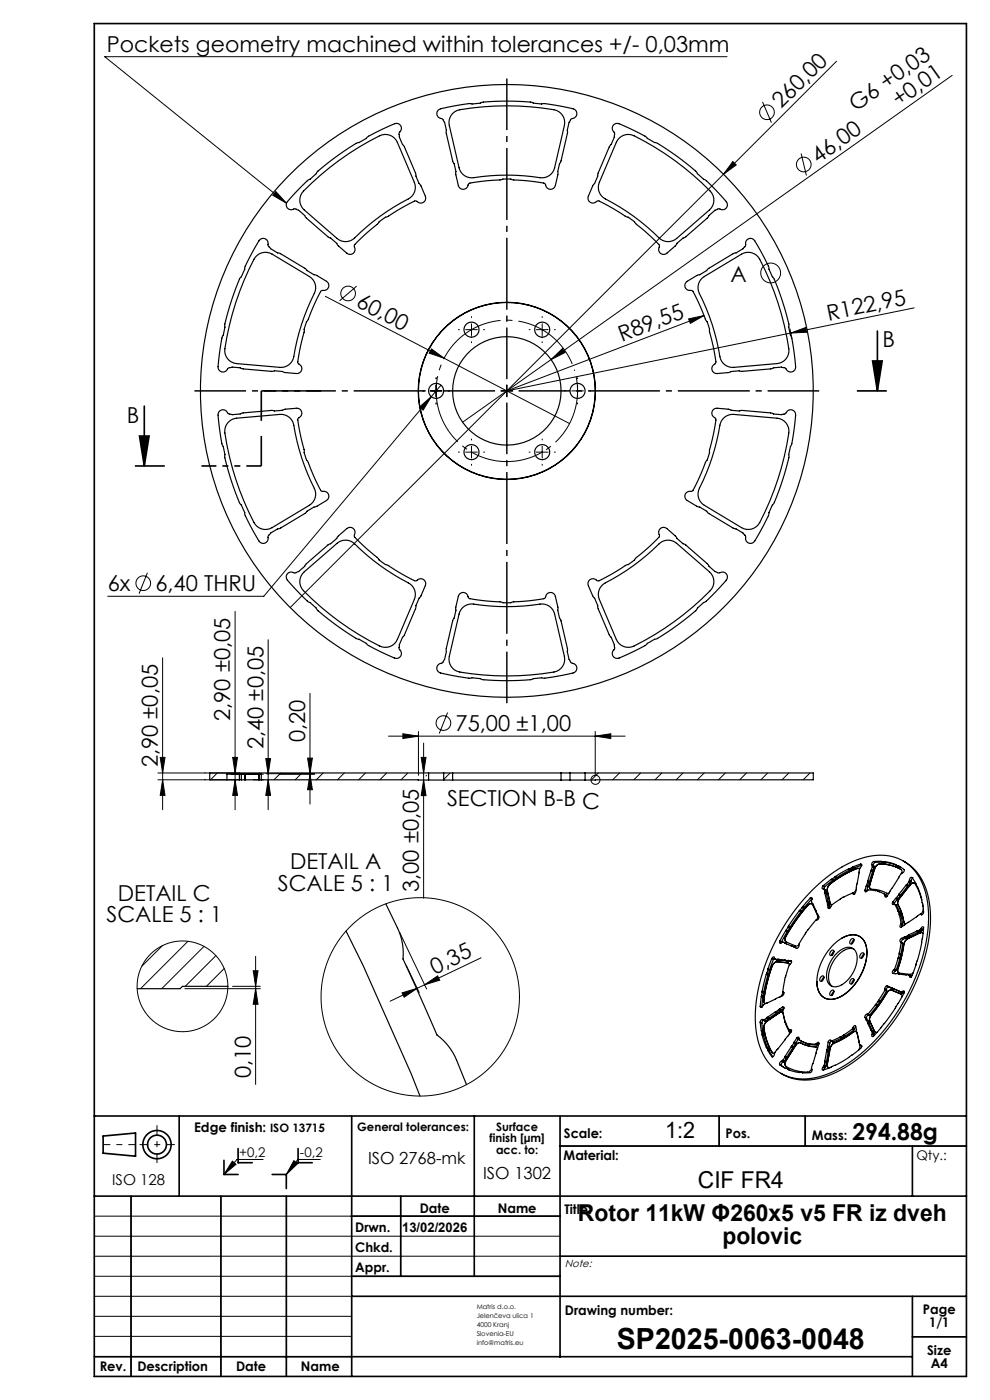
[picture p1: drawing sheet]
<svg xmlns="http://www.w3.org/2000/svg" width="210mm" height="297mm" viewBox="0 0 210 297" stroke-linecap="round" stroke-linejoin="round" font-family="sans-serif">
<g fill="none" stroke="#000" stroke-width=".25">
<path d="M64.1 39.4l3.1-2.7a43.7 43.7 0 0 1 8.8-6.4l1.1-.6a14.6 14.6 0 0 1 4.5-2.5l.7-.3a3.1 3.1 0 0 1 2.1-.7 1.28 1.28 0 0 1 .2 2.1l.1 .8 .7 1.6 .4 .5 2.3 5.5 .1 .7 .7 1.5 .4 .5 .9 2.2a1.13 1.13 0 0 1-.6 1.4 1.13 1.13 0 0 1-1.4-.4 37.8 37.8 0 0 0-6.1 3.4l-.2 .1a4.2 4.2 0 0 0-1.8 1.4l-3.1 2.7-1.7 1.7-.2 .3a1.1 1.1 0 0 1-.1 1.4 1.1 1.1 0 0 1-1.4 .1l-3.5-3.2-.6-.3-4.5-3.9-.4-.6-1.3-1.1-.8-.3a1.09 1.09 0 0 1-1.4-.1 1.09 1.09 0 0 1-.1-1.4zM92.9 23.5a3.1 3.1 0 0 1 2.1-.8l.7-.1a14.6 14.6 0 0 1 5.1-.6l1.2-.2a43.7 43.7 0 0 1 11 0l1.2 .2a14.6 14.6 0 0 1 5.1 .6l.8 .1a3.1 3.1 0 0 1 2.1 .8 1.28 1.28 0 0 1-1.1 1.8l-.4 .6-.4 1.7 .1 .7-1.4 5.8-.3 .6-.9 4.6a1.13 1.13 0 0 1-1.3 .8 1.13 1.13 0 0 1-.9-1.1 37.8 37.8 0 0 0-6.9-.9l-.3-.1a4.2 4.2 0 0 0-2.3 .2l-4 .3-2.4 .3-.3 .2a1.1 1.1 0 0 1-1 1.1 1.1 1.1 0 0 1-1.2-.8l-.9-4.6-.3-.6-1.3-5.8v-.7l-.4-1.7-.5-.7a1.15 1.15 0 0 1-.9-1.7zM96.1 24a5.2 5.2 0 0 1 3.9-1.1 57.9 57.9 0 0 1 18 .5 2.75 2.75 0 0 1 1.7 3.2l-2.1 9a2.75 2.75 0 0 1-3.1 2.1 47.8 47.8 0 0 0-14.5 0 2.75 2.75 0 0 1-2.6-2.1l-2.1-9a2.75 2.75 0 0 1 .8-2.6zM130.3 26.4a1.46 1.46 0 0 1 1.7 .2l1.4 .6a14.6 14.6 0 0 1 4.5 2.5l1.1 .6a43.7 43.7 0 0 1 8.9 6.4l.9 .9a14.6 14.6 0 0 1 3.7 3.5l.5 .5a3.1 3.1 0 0 1 1.3 1.8 1.28 1.28 0 0 1-1.9 .9l-.7 .3-1.3 1.1-.4 .6-4.5 3.9-.6 .3-1.3 1.1-.3 .5-1.8 1.6a1.13 1.13 0 0 1-1.5-.1 1.13 1.13 0 0 1-.1-1.5 37.8 37.8 0 0 0-5.1-4.8l-.2-.2a4.2 4.2 0 0 0-1.9-1.2l-3.5-2.1-2.1-1.1-.4-.1a1.1 1.1 0 0 1-1.4 .4 1.1 1.1 0 0 1-.5-1.4l1-2.2 .3-.5 .7-1.5 .1-.7 2.3-5.5 .4-.5 .7-1.6v-.9a1.18 1.18 0 0 1 0-1.8zM131.4 29.3a2.75 2.75 0 0 1 3.1-.5 58.7 58.7 0 0 1 16.5 12.2 2.75 2.75 0 0 1-.5 3.5l-7 6.1a2.75 2.75 0 0 1-3.7-.1 47.8 47.8 0 0 0-11.8-8.6 2.75 2.75 0 0 1-.9-3.2l3.6-8.5zM54.2 54.5a2.75 2.75 0 0 1 3.5-.6l7.9 4.8a2.75 2.75 0 0 1 1.1 3.6 47.8 47.8 0 0 0-4.5 13.8 2.75 2.75 0 0 1-2.8 1.8l-9.2-.8a2.75 2.75 0 0 1-2.5-3.1 58.7 58.7 0 0 1 6.5-19.5zM55.2 50.8a1.14 1.14 0 0 1 1.3 0 1.14 1.14 0 0 1 .4 1.3l.5 .7 1.5 .8 .6 .2 5.2 3.1 .4 .5 1.5 .9 .6 .1 2 1.3a1.13 1.13 0 0 1 .4 1.4 1.13 1.13 0 0 1-1.4 .6 37.8 37.8 0 0 0-2.9 6.3l-.2 .2a4.2 4.2 0 0 0-.6 2.2l-.9 4-.4 2.3 .1 .4a1.1 1.1 0 0 1 .7 1.2 1.1 1.1 0 0 1-1.1 .9l-4.7-.5-.6 .1-6-.5-.6-.3-1.8-.1-.8 .2a1.09 1.09 0 0 1-1.2 .8 1.09 1.09 0 0 1-.9-1.1l.2-2.3a14.6 14.6 0 0 1 1-5l.2-1.3a43.7 43.7 0 0 1 3.4-10.4l.5-1.1a14.6 14.6 0 0 1 2.2-4.6zM64.4 40.5a58.7 58.7 0 0 1 16.7-11.9 2.75 2.75 0 0 1 3.2 1.6l3.6 8.5a2.75 2.75 0 0 1-1.3 3.5 47.8 47.8 0 0 0-11.8 8.6 2.75 2.75 0 0 1-3.3-.2l-7-6.1a2.75 2.75 0 0 1-.1-4zM145.5 59.9l2.3-1.4 .6-.2 1.5-.9 .5-.5 5.1-3.1 .6-.2 1.5-.8 .6-.7a1.09 1.09 0 0 1 .5-1.4 1.09 1.09 0 0 1 1.4 .4l1.1 2a14.6 14.6 0 0 1 2.2 4.6l.6 1.1a43.7 43.7 0 0 1 3.3 10.4l.2 1.3a14.6 14.6 0 0 1 1 5l.1 .8a3.1 3.1 0 0 1 0 2.2 1.28 1.28 0 0 1-2.1-.5l-.7-.1-1.7 .1-.7 .3-5.9 .5-.7-.1-4.7 .5a1.13 1.13 0 0 1-1.1-.9 1.13 1.13 0 0 1 .8-1.3 37.8 37.8 0 0 0-1.3-6.8v-.3a4.2 4.2 0 0 0-.8-2.1l-1.6-3.8-1.1-2.1-.3-.3a1.11 1.11 0 0 1-1.2-.4 1.11 1.11 0 0 1 0-1.3zM149 59l8.3-5.1a2.75 2.75 0 0 1 3.9 1.1 58.7 58.7 0 0 1 6.1 19.5 2.75 2.75 0 0 1-2.5 2.6l-9.1 .8a2.75 2.75 0 0 1-3-2.3 47.8 47.8 0 0 0-4.5-13.8 2.75 2.75 0 0 1 .8-2.8zM46.4 87.4a1.28 1.28 0 0 1 2.1 .4l.7 .2 1.8-.2 .6-.2 6-.5 .6 .1 4.7-.6a1.13 1.13 0 0 1 1.1 1 1.13 1.13 0 0 1-.8 1.2 37.8 37.8 0 0 0 1.3 6.9v.2a4.2 4.2 0 0 0 .9 2.2l1.5 3.7 1.1 2.2 .3 .2a1.1 1.1 0 0 1 1.3 .6 1.1 1.1 0 0 1-.4 1.4l-2 1.2-.6 .2-1.5 .9-.4 .4-5.2 3.1-.6 .2-1.5 .9-.5 .7a1.09 1.09 0 0 1-.6 1.3 1.09 1.09 0 0 1-1.4-.3l-1.1-2a14.6 14.6 0 0 1-2.2-4.7l-.5-1.1a43.7 43.7 0 0 1-3.4-10.4l-.2-1.2a14.6 14.6 0 0 1-1-5.1l-.1-.7a3.1 3.1 0 0 1 0-2.2zM48.7 89.4l.4-.4 1.1-.3 9.2-.8a2.75 2.75 0 0 1 2.9 2.3 47.8 47.8 0 0 0 4.6 13.9 2.75 2.75 0 0 1-1.3 3.1l-7.9 4.7a2.75 2.75 0 0 1-3.8-1.1 58.7 58.7 0 0 1-6.2-19.5 2.75 2.75 0 0 1 1-1.9z"/>
<path d="M151.2 87l.2-.2 .7-.2 4.7 .6 .7-.1 5.9 .5 .7 .2 1.7 .2 .8-.3a1.09 1.09 0 0 1 1.3-.7 1.09 1.09 0 0 1 .9 1.1l-.3 2.2a14.6 14.6 0 0 1-1 5.1l-.2 1.2a43.7 43.7 0 0 1-3.3 10.4l-.6 1.1a14.6 14.6 0 0 1-2.2 4.7l-.3 .7a3.1 3.1 0 0 1-1.4 1.7 1.28 1.28 0 0 1-1.4-1.5l-.5-.6-1.5-.9-.6-.2-5.1-3.1-.5-.4-1.5-.9-.5-.2-2.1-1.2a1.13 1.13 0 0 1-.3-1.4 1.13 1.13 0 0 1 1.3-.6 37.8 37.8 0 0 0 3-6.3l.1-.2a4.2 4.2 0 0 0 .6-2.3l1-3.9 .4-2.4-.1-.4a1.2 1.2 0 0 1-.6-1.7zM153.4 88.8a2.75 2.75 0 0 1 2.3-.9l9.1 .8a2.75 2.75 0 0 1 2.5 3.2 58.7 58.7 0 0 1-6.5 19.4 2.75 2.75 0 0 1-3.5 .6l-7.9-4.7a2.75 2.75 0 0 1-1-3.6 47.8 47.8 0 0 0 4.4-13.9zM61 121.7a1.22 1.22 0 0 1 1.5-.1l.8-.3 1.3-1.2 .4-.5 4.5-4 .6-.2 1.3-1.2 .3-.5 1.9-1.6a1.13 1.13 0 0 1 1.4 .2 1.13 1.13 0 0 1 .1 1.4 37.8 37.8 0 0 0 5.2 4.8l.1 .2a4.2 4.2 0 0 0 1.9 1.2l3.5 2.2 2.1 1.1h.4a1.1 1.1 0 0 1 1.4-.3 1.1 1.1 0 0 1 .5 1.3l-2 4.3-.1 .7-2.3 5.5-.4 .5-.7 1.6v.9a1.09 1.09 0 0 1 .3 1.4 1.09 1.09 0 0 1-1.3 .5l-2.1-.9a14.6 14.6 0 0 1-4.5-2.5l-1.1-.6a43.7 43.7 0 0 1-8.8-6.4l-.9-.9a14.6 14.6 0 0 1-3.8-3.5l-.5-.6a3.1 3.1 0 0 1-1.3-1.8zM64.5 121.3l7-6a2.75 2.75 0 0 1 3.7 .1 47.8 47.8 0 0 0 11.8 8.5 2.75 2.75 0 0 1 .9 3.3l-3.6 8.5a2.75 2.75 0 0 1-3.8 1.3 58.7 58.7 0 0 1-16.5-12.1 2.75 2.75 0 0 1 .5-3.6zM97.6 125.9a1.24 1.24 0 0 1 1.8 1 37.8 37.8 0 0 0 7 .8l.2 .1a4.2 4.2 0 0 0 2.3-.1l4.1-.3 2.3-.4 .4-.2a1.1 1.1 0 0 1 .9-1.1 1.1 1.1 0 0 1 1.2 .8l.9 4.6 .3 .6 1.4 5.9-.1 .6 .4 1.7 .5 .7a1.09 1.09 0 0 1 1.1 1 1.09 1.09 0 0 1-.7 1.2l-2.3 .5a14.6 14.6 0 0 1-5.1 .6l-1.2 .2a43.7 43.7 0 0 1-11 0l-1.2-.2a14.6 14.6 0 0 1-5.1-.6l-.7-.2a3.1 3.1 0 0 1-2.1-.7 1.28 1.28 0 0 1 1-1.8l.4-.7 .4-1.7v-.6l1.3-5.9 .3-.6 .9-4.6zM98.1 128.9a2.75 2.75 0 0 1 2.4-.7 47.8 47.8 0 0 0 14.6-.1 2.75 2.75 0 0 1 2.5 2.2l2.1 8.9a2.75 2.75 0 0 1-2.2 3.4 58.7 58.7 0 0 1-20.5-.2 2.75 2.75 0 0 1-1.7-3.2l2.1-8.9zM124.9 123.2a1.3 1.3 0 0 1 1.9 0 37.8 37.8 0 0 0 6.1-3.4h.3a4.2 4.2 0 0 0 1.7-1.5l3.1-2.6 1.8-1.7 .1-.4a1.1 1.1 0 0 1 .1-1.4 1.1 1.1 0 0 1 1.5-.1l3.4 3.3 .6 .2 4.5 4 .4 .5 1.3 1.2 .8 .3a1.09 1.09 0 0 1 1.5 .1 1.09 1.09 0 0 1 .1 1.4l-1.6 1.7a14.6 14.6 0 0 1-3.7 3.5l-.9 .9a43.7 43.7 0 0 1-8.9 6.4l-1.1 .6a14.6 14.6 0 0 1-4.5 2.5l-.7 .3a3.1 3.1 0 0 1-2.1 .6 1.28 1.28 0 0 1-.2-2.1l-.1-.7-.7-1.6-.4-.5-2.3-5.5-.1-.7-.7-1.6-.3-.4-1-2.3v-.7zM127.6 124.3l.4-.4a49.8 49.8 0 0 0 12.2-8.8 2.75 2.75 0 0 1 3.3 .2l7 6a2.75 2.75 0 0 1 .1 4 58.7 58.7 0 0 1-16.6 11.9 2.75 2.75 0 0 1-3.3-1.5l-3.6-8.5a2.75 2.75 0 0 1 .5-2.9zM48.1 165.4h2.7M49.2 164.2h4.7M49.2 164.2l6.2-.1v1.3M49.2 164.2h-1.1v1.2"/>
<path d="M50.8 165.4h.4M50.8 164.2v1.2M51.2 165.4h.7M51.2 164.2v1.2M51.9 165.4h.1M51.9 164.2v1.2M52 165.4h2.9M52 164.2v1.2M53.9 164.2h1.5M53.9 164.1v.1M54.9 164.2v1.2M54.9 165.4h.5"/>
<path d="M55.4 165.4l35.5 .1M88.7 165.4l.1 .1M90.9 165.5h3.2M90.9 164h3.2M90.9 164h-46.4v1.4h3.6M90.9 164v1.5M94.1 165.5h1.9M94.1 164h1.9M94.1 164v1.5M96 165.5h23M96 164h23M96 164v1.5"/>
<path d="M119 165.5h1.9M119 164h1.9M119 164v1.5M120.9 165.5h3.2M120.9 164h3.2M120.9 164v1.5M124.1 164h48.4v1.4l-48.4 .1M124.1 164v1.5M126.3 165.4v.1M73.4 197.5l3.6 7.4 10.2 22.9 1.9 4.7M81.8 191.7l2.5 5.2a12.5 12.5 0 0 1 1.2 6.5l7.2 16.2a12.5 12.5 0 0 1 4.1 5.2l2.2 5.3M165.4 199.6v.4l.1 .1 .4-.2 .6 .1"/>
<path d="M165.4 199.6l.4 .2M165.8 199.8l-.1 .3M166.6 197.5l-1.2 2.1M166.6 197.5l.4 .2M166.7 198.6a.92 .92 0 0 0 .1 1.2l2.1 .9 .5-.2M166.7 198.6h.1M166.8 198.6a.96 .96 0 0 0-.1 1.2M166.8 197.3l-.2 .2M166.8 197.3l.3 .2M167 197.7l-1.2 2.1M167.1 197.5l-.1 .2M167.2 196.7l-.4 .6"/>
<path d="M167.2 196.7l.3 .2M167.3 196.5l-.1 .2M167.3 196.5l.3 .2M167.5 196.9l-.4 .6M167.6 196.7l-.1 .2M169.5 193.2l-2.2 3.3M169.5 193.2l.4 .2M169.7 193.1l-.2 .1M169.7 193.1l.4 .2M169.9 193.4l-2.3 3.3M170.1 193.3l-.2 .1M170.2 192.5l-.5 .6"/>
<path d="M170.2 192.5l.3 .2M170.3 192.3l-.1 .2M170.3 192.3l.3 .2M170.5 192.7l-.4 .6M170.6 192.5l-.1 .2M171.3 192.1a.62 .62 0 0 1 1.1-.2l1 2.3-.2 1M171.3 192.1a40.7 40.7 0 0 0-4.6 6.5M171.3 192.1h.1M171.3 192.1a40.7 40.7 0 0 0-4.5 6.5M171.9 190.5l-1.6 1.8M171.9 190.5l.2-.1a.35 .35 0 0 1 0 .6l.2 .7M171.9 190.5l.3 .2"/>
<path d="M172.2 190.7l-1.6 1.8M172.2 191.7l-.4 .1-.5 .3M172.2 188.9a23.6 23.6 0 0 1 13.5-7.4 9.6 9.6 0 0 1 10.5 7.5 28 28 0 0 1-1.6 17.2 40.3 40.3 0 0 1-16 20.2 14.4 14.4 0 0 1-11.3 2 10.5 10.5 0 0 1-6.7-8.6 32.6 32.6 0 0 1 3.8-19.9 43.3 43.3 0 0 1 7.8-11zM172.3 190.7h-.1M172.3 191.7l1 2.1M172.3 191.7h.1M173.2 195.1v.1M173.2 195.1l-2.1 2.5-1.7 2.9M173.3 193.8l.4 .7a.51 .51 0 0 1-.5 .6M173.3 193.8l.1 .1M174.6 187.9l.4 .2M174.6 187.9a.32 .32 0 0 0-.3 .4 .32 .32 0 0 0 .4 .3l.2 .1"/>
<path d="M174.9 188.7l.1 .5M174.9 188.7l.3 .2M175 188.1l-.3 .5 .4 .2M175 189.4l.3 1.7M175 189.4l.3 .2M175 189.2v.2M175 189.2l.3 .2M175.1 188.8h.1M175.1 188.8l.1 .1M175.2 188.9l.1 .5M175.3 189.6l.4 1.7M175.3 189.4v.2"/>
<path d="M175.3 191.1l.1 .1M175.3 191.1l.4 .2M175.4 191.2l.1 .5M175.4 191.2l.4 .2M175.5 189l.6 2.6M175.5 191.9l.2 .7M175.5 191.9l.4 .2M175.5 191.7v.2M175.5 191.7l.4 .2M175.7 191.3l.1 .1M175.7 192.6l.2 .1M175.8 191.4l.1 .5"/>
<path d="M175.9 192.1l.1 .6M175.9 191.9v.2M176.1 191.6l.2 .3h.2M176.1 191.6l.2 .3M176.1 187.5a1.64 1.64 0 0 0-.6 1.5M176.1 187.5h.1M176.3 186.6l-1.7 1.3M176.3 186.6l.4 .2M176.5 186.5l-.2 .1M176.5 186.5l.3 .2M176.7 186.8l-1.7 1.3M176.8 186.7l-.1 .1"/>
<path d="M177 186.1l-.5 .4M177 186.1l.3 .2M177.2 186l-.2 .1M177.2 186l.3 .2M177.3 186.3l-.5 .4M177.5 186.2l-.2 .1M178.6 199a3.2 3.2 0 0 1 4.9 .9 9.3 9.3 0 0 1-2 8.7 6.8 6.8 0 0 1-5.8 3.4 3.3 3.3 0 0 1-2.4-3.8M180 184.3l-2.8 1.7M180 184.3l.3 .2M180.2 184.3h-.2M180.2 184.3l.3 .2M180.3 184.5l-2.8 1.7"/>
<path d="M180.5 184.5h-.2M180.6 199.3a.34 .34 0 0 1 .5-.1 .34 .34 0 0 1 0 .5 .48 .48 0 0 1-.3 .5 .48 .48 0 0 1-.6-.2zM180.7 184.1l-.5 .2M180.7 184.1l.3 .2M180.9 183.9l-.2 .2M180.9 183.9l.3 .2M180.9 189.5l.3 .2M180.9 189.6v-.1a3.3 3.3 0 0 0-1.9 .8l-1.7 1.1a2.37 2.37 0 0 0-1.3 1.3l-.3-.1M180.9 189.6l.3 .1M181 184.3l-.5 .2M181.1 199.4l-.3 .4-.1 .4M181.2 184.1l-.2 .2"/>
<path d="M181.6 188.8l-.4 .5-.5 .2M181.8 184.2h.2l.3 .2M181.8 184.2a22.7 22.7 0 0 0-5.7 3.3M181.8 184.2v.1M181.8 184.3a22.7 22.7 0 0 0-5.7 3.2M182.2 184.3h-.4M182.3 184.4l-.8 4.8a.33 .33 0 0 1-.2 .5 .33 .33 0 0 1-.4-.1M182.6 183.3l-1.7 .6M182.6 183.3a.41 .41 0 0 1 .2 .4 .41 .41 0 0 1-.3 .4l-.2 .3M182.6 183.3l.2 .1M182.8 183.5l-1.6 .6M183.5 188.8v.3a.34 .34 0 0 0 .5-.2l2.3 .1"/>
<path d="M183.5 188.8l.3 .2M183.7 188l-.2 .8M183.7 188l.4 .2M183.8 189v.1M183.9 187.8l-.2 .2M183.9 187.8l.3 .2M184 187.1l-.1 .7M184 187.1l.4 .2M184.1 186.9l-.1 .2M184.1 186.9l.3 .2M184.1 188.2l-.3 .8M184.2 188l-.1 .2"/>
<path d="M184.4 187.3l-.2 .7M184.4 187.1v.2M184.5 187.7a.62 .62 0 0 0 .3 .9 8.2 8.2 0 0 1 3.5 .9l.3-.1M184.5 187.7h.1M184.5 187.7v.5l.2 .4M184.7 184.7l-.6 2.2M184.7 184.7l.4 .2M184.8 184.5l-.1 .2M184.8 184.5l.4 .2M185 183.5l.1 .2M185 183.5l.4 .2M185 183.8l-.2 .7"/>
<path d="M185 183.8l.4 .2M185.1 183.7l-.1 .1M185.1 183.7l.3 .2M185.1 184.9l-.7 2.2M185.2 184.7l-.1 .2M185.3 182.8a.5 .5 0 0 0-.3 .7M185.3 182.8l.4 .2M185.4 183.7v.2M185.4 184l-.2 .7M185.4 183.9v.1M185.5 184.3l-1 3.4M185.5 184.3v.1"/>
<path d="M185.5 184.4l-1 3.3M185.7 183a.52 .52 0 0 0-.4 .7M186.3 189v.1a1.69 1.69 0 0 1 1.4 .8M186.3 189l.2 .2M186.6 183.3a1.42 1.42 0 0 0-1.1 1M186.6 183.3a7.5 7.5 0 0 1 4.7 1.4v.5M186.6 183.3h.1M186.6 183.3a1.42 1.42 0 0 0-1.1 1.1M186.6 183.3a8.8 8.8 0 0 1 4.4 1.1M186.9 182.7l.6 .1M186.9 182.7l-1.6 .1M186.9 182.7l.9 .3"/>
<path d="M187.2 182.9l-1.5 .1M187.5 182.8l.3 .2M187.5 189.6l.5 .3M187.6 182.8l2.3 .6M187.6 182.8h-.1M187.6 182.8l.4 .2M187.7 189.9l.4 .2M187.9 189.8l.1 .1M188 183h-.2M188 183l2 .5M188 189.9l.1 .2M188.1 190.1l-.1 .1"/>
<path d="M189.4 191.3l-.1 .5h.5M189.4 191.3l.4 .2M189.7 191.8l.4 .2M189.8 191.5l-.2 .3M189.8 191.8l.7 1.5M189.8 191.8l.3 .2M189.9 183.4l.1 .1M189.9 183.4h.1M190 190.6l-.6 .7M190 190.6l.3 .2M190 183.5l.4 .2M190 183.5l.7 .4"/>
<path d="M190.1 192l.7 1.5M190.2 190.4l-.2 .2M190.2 190.4l.3 .2M190.3 190.8l-.5 .7M190.4 183.7l.3 .2M190.4 183.7h.2M190.5 191.9a10.3 10.3 0 0 1 1.2 3.7M190.5 191.9v.1M190.5 193.3l.1 .1M190.5 193.3l.3 .2M190.5 190.6l-.2 .2M190.5 192a10.3 10.3 0 0 1 1.2 3.6"/>
<path d="M190.6 183.7l.6 .3a.61 .61 0 0 1 .5 1l-.6 .4-3 4.8-.4 .1v-.4M190.6 183.7l.3 .2M190.6 189.9l-.4 .5M190.6 189.9l.3 .2M190.6 193.4l.2 .5M190.6 193.4l.3 .2 .2 .5M190.7 189.7l-.1 .2M190.7 189.7l.3 .2M190.7 183.9h.2M190.8 193.9v.2M190.8 193.9l.3 .2M190.8 194.1l.3 1.8"/>
<path d="M190.8 194.1l.3 .2M190.8 190.6a1.35 1.35 0 0 0-.3 1.3M190.8 190.6a1.35 1.35 0 0 0-.3 1.4M190.8 193.5l.1 .1M190.9 183.9l.2 .1M190.9 190.1l-.4 .5M191 189.9l-.1 .2M191.1 199.8v.1M191.1 196.1l.3 .2M191.1 194.1v.2M191.1 199.8l.4 .3M191.1 194.3l.4 1.8"/>
<path d="M191.1 199.9l-.3 2.3M191.1 195.9v.2M191.1 199.9l.4 .2M191.1 195.9l.4 .2M191.2 199.1a.43 .43 0 0 0-.1 .7M191.2 199.1l.4 .2M191.4 196.3l-.2 .4M191.5 196.1l-.1 .2M191.6 199.3l-.3 .3-.1 .3M191.6 182.6a11.3 11.3 0 0 1 5.6 9 34.5 34.5 0 0 1-5.1 21.1 36.2 36.2 0 0 1-14.7 14.8 12.5 12.5 0 0 1-11 .7l-.8-.5M191.7 195.6l.4 .4M191.7 195.6h.1"/>
<path d="M191.7 195.6l.2 .4M191.9 198.8l-.7 .3M191.9 198.8l.3 .2M192 198.7l-.1 .1M192 198.7l.4 .2M192.2 187.8l-1.5 1.9M192.2 187.8l.3 .2M192.2 199l-.6 .3M192.3 187.7l-.1 .1M192.3 187.7l.4 .2M192.4 198.9l-.2 .1M192.5 188l-1.5 1.9"/>
<path d="M192.5 198.5l-.5 .2M192.5 198.5l.4 .2M192.5 199.1a1.71 1.71 0 0 0-.8 1.3M192.5 199.1h.1M192.6 199.1a1.71 1.71 0 0 0-.9 1.3M192.7 187.9l-.2 .1M192.7 198.4l-.2 .1M192.7 198.4l.4 .2M192.8 187.1l-.5 .6M192.8 187.1l.3 .2M192.9 186.9l-.1 .2M192.9 186.9l.3 .2"/>
<path d="M192.9 198.7l-.5 .2M192.9 186.7v.2M192.9 186.7l.4 .2M193 187.8a.68 .68 0 0 1 1.1-.3l.9 1.7 .5 1.7M193 187.8l-2.2 2.8M193.1 198.6l-.2 .1M193.1 187.3l-.4 .6M193.2 187.1l-.1 .2M193.3 186.9l-.1 .2M193.5 186.2l1 1.9M193.5 186.2a.46 .46 0 0 0-.6 .5M193.5 186.2h.1"/>
<path d="M193.6 186.3l-.3 .6M194 187.3l-.5 .1-.5 .4M194.4 197.6l-1.7 .8M194.4 197.6l.3 .1M194.5 188.1l.8 2 .5 2.4a1.29 1.29 0 0 1-.2 1.5h-.5l-4.1 2.7-.1-.2 .2-.4M194.5 188.1h.1M194.6 197.5l-.2 .1M194.6 197.5l.3 .2M194.7 197.7l-1.6 .9M194.9 197.7h-.2M195.1 197.3l-.5 .2M195.1 197.3l.3 .2"/>
<path d="M195.1 197.9l.5-.1 .2 .3M195.1 197.9l-2.6 1.2M195.1 197.9h.1M195.2 197.2l-.1 .1M195.2 197.2l.4 .2M195.3 197l-.1 .2M195.3 197l.4 .2M195.4 197.5l-.5 .2M195.6 197.4l-.2 .1M195.6 197.9h-.4M195.6 191.5l.2 .8M195.7 197.2l-.1 .2"/>
<path d="M195.9 192.8l-.2 .7-.4 .4 .2 .2M195.9 196.9l-.2 .3M195.9 196.8l-.5 3.7a9.9 9.9 0 0 1-.9 3.5l-.6 1.9a1.98 1.98 0 0 1-.8 1.4l-.2-.3M195.9 196.8l-.2-.2-.4 .4M48.3 209.2h-9.6l-.5 .5h-9.1M161.3 216.8l.2 1.9M161.3 216.8l.3 .2M161.5 218.7l.1 .1M161.5 211.4l-.2 2.1M161.5 218.7l.3 .2M161.5 211.4l.3 .2M161.6 218.8l.1 .5"/>
<path d="M161.6 211.1l-.1 .3M161.6 218.8l.3 .2M161.6 211.1l.3 .2M161.6 217l.2 1.9M161.7 219.6l.8 2.6M161.7 210.3v.2M161.7 219.6l.3 .2M161.7 210.3l.3 .2M161.7 219.3v.3M161.7 210.5l-.1 .6M161.7 219.3l.3 .2M161.7 210.5l.3 .2"/>
<path d="M161.8 216.3l.2 .1M161.8 216.3a.42 .42 0 0 0-.4 .1 .42 .42 0 0 0-.1 .4M161.8 218.9l.1 .1M161.8 211.6l-.2 2.1-.3-.2M161.9 216.4l.4 .2M161.9 219l.1 .5M161.9 211.3l-.1 .3M162 216.4l.3 .2M162 216.5l-.3 .1-.1 .4M162 219.8l.9 2.6M162 210.5v.2M162 218a13.6 13.6 0 0 0 1.8 5.2"/>
<path d="M162 212.2l.1 .5 .3 .2M162 218v.1M162 212.2h.1M162 219.5v.3M162 210.7l-.1 .6M162 218.1a13.6 13.6 0 0 0 1.8 5.2M162 212.2l.2 .7M162.1 216.3l-.1 .1M162.1 216.3l.3 .2M162.4 216.5l-.1 .1M162.5 206.7l-.8 3.6M162.5 206.7l.4 .2"/>
<path d="M162.6 216l-.5 .3M162.6 216l.3 .2M162.7 206.4l-.2 .3M162.7 206.4l.3 .2M162.7 216.6a1.68 1.68 0 0 0-.7 1.4M162.7 216.6h.1M162.7 216.6a1.68 1.68 0 0 0-.7 1.5M162.8 215.8l-.2 .2M162.8 215.8l.3 .2M162.9 205.8l-.2 .6M162.9 205.8l.3 .2M162.9 206.9l-.9 3.6"/>
<path d="M162.9 205.6v.2M162.9 205.6l.3 .2M162.9 216.2l-.5 .3M163 206.6l-.1 .3M163.1 216l-.2 .2M163.2 206l-.2 .6M163.2 205.8v.2M163.7 203.3l-.8 2.3M163.7 203.3l.4 .2M163.8 205a33.4 33.4 0 0 0-1.8 7.2M163.8 205h.1M164.1 203.5l-.9 2.3"/>
<path d="M164.3 203.3l.1 .2h.4M164.3 203.3l-.2-.3-.4 .3M164.3 203.3l-.2 .2M164.3 203.4l.9 .3M164.5 214.7l-1.7 1.1M164.5 214.7l.3 .2M164.6 214.6l-.1 .1M164.6 214.6l.4 .2M164.8 214.9l-1.7 1.1M164.8 203.5l.4 .2M164.8 204a1.32 1.32 0 0 0-1 1M164.8 204l2.3 .3"/>
<path d="M164.8 204h.1M164.9 204a1.32 1.32 0 0 0-1.1 1M165 214.8l-.2 .1M165 203.5h-.2M165 203.5l1.5 .2M165 203.5l.4 .2M165.1 214.3l-.5 .3M165.1 214.3l.4 .2M165.3 214.1l-.2 .2M165.3 214.1l.3 .2M165.3 214.8a.48 .48 0 0 1 .5-.1 .48 .48 0 0 1 .3 .4 12.6 12.6 0 0 0 1.4 3.9l-.1 .4M165.3 214.8l-2.6 1.8"/>
<path d="M165.3 214.8v.1M165.3 214.9l-2.6 1.7M165.4 203.7h-.2M165.4 203.7l1.4 .2M165.5 214.5l-.5 .3M165.6 214.3l-.1 .2M165.9 214.8l-.6 .1M166 213.6h.1a.42 .42 0 0 1 0 .7l.5 2.6M166 213.6l-.7 .5M166 213.6l.3 .2M166.1 210.5l.2 .1-.2-.1M166.1 210.5l-.6 1"/>
<path d="M166.1 210.5a.43 .43 0 0 1-.1 .7l-3.9 1.8-.3 .3a.3 .3 0 0 1-.2 .4 .3 .3 0 0 1-.3-.2M166.3 213.9l-.7 .4M166.5 200l1.9 .8M166.5 200l.3 .2M166.5 203.7l.5 .1M166.5 203.7l.9 .3M166.6 216.9l.8 1.6h.2M166.6 216.9h.1M167 203.8l.4 .2M167.1 204.3l.3 .4M167.1 204.3h.1M167.2 203.7l-.2 .1"/>
<path d="M167.2 203.7l.6 .1M167.2 203.7l.3 .2M167.4 218.5l.5 .2M167.5 203.9l-.1 .1M167.5 203.9l.4 .1M167.6 218.5h.3l-.1 .5-3.5 4.4M167.6 218.5l.3 .2M167.8 203.8a.72 .72 0 0 1-.4 .9l-1 3.2-.3 2.6M167.8 203.8l.1 .1M167.9 218.7h.1M168.4 200.8l.3 .2M168.7 201v.1"/>
<path d="M169.4 200.5a.52 .52 0 0 1-.4 .7l-.6-.4M174.2 207.2a.34 .34 0 0 1 .5-.1 .34 .34 0 0 1 0 .5 .48 .48 0 0 1-.2 .5 .48 .48 0 0 1-.6-.2zM174.8 207.3l-.4 .4-.1 .4M176.3 210.2a.34 .34 0 0 1 .5-.1 .34 .34 0 0 1 .1 .5 .48 .48 0 0 1-.3 .5 .48 .48 0 0 1-.6-.1zM176.3 201.7a.34 .34 0 0 1 .5-.1 .34 .34 0 0 1 .1 .5 .48 .48 0 0 1-.3 .5 .48 .48 0 0 1-.6-.1zM176.9 200.4a5.1 5.1 0 0 1 5.3-1.8 4.2 4.2 0 0 1 1.6 4.5 11.1 11.1 0 0 1-6.5 8.7 3 3 0 0 1-4-3.1 11.6 11.6 0 0 1 3.6-8.3zM176.9 210.3l-.4 .4-.1 .5M176.9 201.8l-.4 .4-.1 .5M177.6 202.2a2.9 2.9 0 0 1 3.4-1 3.6 3.6 0 0 1 .4 4.2 5.9 5.9 0 0 1-4.1 3.9 2.07 2.07 0 0 1-2-2.7 7.4 7.4 0 0 1 2.3-4.4zM178.4 220h-.2M178.4 220l.3 .2M178.8 219.7l-.4 .3"/>
<path d="M178.8 219.7l.4 .2M179 219.5l-.2 .2M179 219.5l.3 .2M179.2 219.9l-.5 .3M179.3 219.7l-.1 .2M180.6 207.7a.34 .34 0 0 1 .5-.1 .34 .34 0 0 1 0 .5 .48 .48 0 0 1-.3 .6 .48 .48 0 0 1-.6-.2zM180.8 218.3l-1.8 1.2M180.8 218.3l.3 .2M180.9 218.1a.36 .36 0 0 1 .2-.4 .36 .36 0 0 1 .4 0l.9 4.1-.3 1M180.9 218.1l-.1 .2M180.9 218.1l.4 .2M180.9 219l.4-.2 .4 .2"/>
<path d="M180.9 219l-2 1.3-2 1M180.9 219h.1M180.9 219l-1.9 1.3-2 1M181.1 201.3a3.6 3.6 0 0 0-3.7 1.8 5.9 5.9 0 0 0-1.4 5.5l.5 .6M181.1 218.5l-1.8 1.2M181.1 207.9l-.3 .4-.1 .4M181.3 218.3l-.2 .2M181.5 217.8l-.2 .5M181.6 218.9l-.7 .1M181.8 219.1l.4 2M182.7 202.3a.34 .34 0 0 1 .5-.1 .34 .34 0 0 1 0 .5 .48 .48 0 0 1-.3 .5 .48 .48 0 0 1-.5-.2zM183.3 202.4l-.4 .4-.1 .4"/>
<path d="M183.5 215.8l.2 .6M183.5 215.8l.3 .2M183.7 216.4l.2 .1M183.7 216.4l.4 .2M183.8 216l.3 .6M183.9 216.5l.1 .4M183.9 216.5l.3 .2 .2 .4M184 215.2a.51 .51 0 0 0-.5 .6M184 215.2l.5 .1M184 216.9l.1 .2M184 216.9l.4 .2M184.1 217.1l.6 1.4"/>
<path d="M184.1 217.1l.3 .2M184.1 216.6h.1M184.1 215.1l-.1 .1M184.1 215.1l.4 .2M184.3 215.4a.52 .52 0 0 0-.5 .6M184.4 217.1v.2M184.4 217.3l.7 1.5M184.5 216.6l1 2.2M184.5 216.6h.1M184.7 218.5l.3 .5M184.7 218.5l.5 .3 .2 .4M184.8 215.2a1.44 1.44 0 0 0-.3 1.4"/>
<path d="M184.8 215.2l.1 .1M184.9 215.3a1.44 1.44 0 0 0-.4 1.3M185 219.4l.4 .2M185 219l.1 .2M185 219l.4 .2M185.1 219.2l-.1 .2M185.1 219.2l.3 .2M185.4 219.6l-.1 .2M185.4 219.2v.2M185.4 219.4v.2M185.5 218.8l.2 .2h.3M185.5 218.8h.1"/>
<path d="M185.5 218.8l.2 .2M185.7 213.2l-1.6 1.9M185.7 213.2l.3 .2M185.9 213l-.2 .2M185.9 213l.3 .2M186 213.4l-1.5 1.9M186.2 213.2l-.2 .2M186.3 212.4l-.4 .6M186.3 212.4l.3 .2M186.4 212.2l-.1 .2M186.4 212.2l.3 .2M186.6 212.6l-.4 .6"/>
<path d="M186.7 212.4l-.1 .2M187.7 210l-1.3 2.2M187.7 210l.3 .2M187.7 209.8v.2M187.7 209.8l.4 .2M188 210.2l-1.3 2.2M188.1 210.7l-1.6 2.4-1.7 2.1M188.1 210.7h.1M188.1 210l-.1 .2M188.1 210.7l-1.5 2.4-1.7 2.2M188.2 209.2a.52 .52 0 0 0-.5 .6M188.2 209.2l.3 .2a.52 .52 0 0 0-.4 .6"/>
<path d="M188.2 209.2l.6 .3M188.7 209.4l.1 .1M188.8 209.5l.7 .3M188.8 209.5l.4 .1M189.1 210a1.02 1.02 0 0 0-1 .7M189.1 210v.1a1.02 1.02 0 0 0-1 .6M189.1 210l2 .9M189.2 209.6l.3 .2M189.3 209.6h-.1M189.3 209.6l.4 .2h-.2M189.3 209.6l1.4 .7M189.6 205.8a.45 .45 0 0 0-.2 .7l1.2 .1"/>
<path d="M189.6 205.8l.4 .2M189.8 205.6l-.2 .2M189.8 205.6l.3 .2M190 206l-.4 .5M190.1 205.8l-.1 .2M190.5 205.4a.67 .67 0 0 0 .3 1l2.2 .3 .7-.3M190.5 205.4v.1M190.5 203.3l-.7 2.3M190.5 203.3l.3 .2M190.5 205.5l-.1 .5 .2 .4M190.6 206.6l2.2 .2M190.6 206.6l.1 .1"/>
<path d="M190.6 203l-.1 .3M190.6 203l.3 .2M190.6 210.2l.1 .1M190.7 210.3l.7 .4M190.7 210.3l.4 .2M190.8 202.4l-.2 .6M190.8 202.4l.3 .2M190.8 202.2v.2M190.8 202.2l.3 .2M190.8 203.5l-.7 2.3M190.9 203.2l-.1 .3M191.1 210.5l.3 .2"/>
<path d="M191.1 202.6l-.2 .6M191.1 202.4v.2M191.1 210.9l.3 .5M191.1 210.9h.1M191.2 210.5h-.1M191.2 210.5l.4 .2M191.4 210.4l.4-.2a4.2 4.2 0 0 1-1.1 2.3l-.6 1a13 13 0 0 1-2.5 3.6l-2.5 2.8-.2-.1 .1-.4M191.4 210.4l-.2 .1M191.4 210.4l.3 .2M191.5 200.1l-.4 2.3M191.6 210.7h-.2M191.7 200.4l-.5 2.5-.7 2.5"/>
<path d="M191.7 200.4h.1M191.7 210.6l-.1 .1M191.7 200.4l-.4 2.5-.8 2.6M191.8 210.5l-.1 .1M192.8 206.8l.1 .2M192.8 206.8l.5 .4M192.9 207l.4 .2M193.1 207v.1M193.3 207.2v.1M162.5 222.2l.4 .5M162.5 222.2l.5 .3 .2 .4M162.9 222.7v.2"/>
<path d="M162.9 222.7l.3 .2M162.9 222.9l.8 1.2M162.9 222.9l.3 .2M163.2 222.9v.2M163.2 223.1l.7 1.1M163.7 224.1l.1 .1M163.8 223.2l.2 .2h.3M163.8 223.2v.1M163.8 223.3l.1 .1M164.3 223.4v.2a.48 .48 0 0 1-.6 .5M165.4 225.9l.2 .1a1.66 1.66 0 0 0 1.2 .7l.4 .1M165.4 225.9l.4 .2"/>
<path d="M165.8 226.1l.7 .5M165.8 225.1a.52 .52 0 0 0-.4 .8M165.8 225.1l.3 .2M166 225l-.2 .1M166 225l.3 .2M166.1 224.9l-.1 .1M166.1 224.9l.3 .2M166.1 225.3a.52 .52 0 0 0-.3 .8M166.3 225.2l-.2 .1M166.4 225.1l-.1 .1M166.5 224.3l-.4 .6M166.5 224.3l.3 .2"/>
<path d="M166.6 224.1l-.1 .2M166.6 224.1l.3 .2M166.7 226.2a7.9 7.9 0 0 0 4.9 1.2l.6-.6M166.7 226.2l.1 .1M166.8 226.3h.1M166.8 224.9a1.02 1.02 0 0 0-.1 1.3M166.8 224.9h.1M166.8 224.9a1.02 1.02 0 0 0 0 1.4M166.8 224.5l-.4 .6M166.9 224.3l-.1 .2M167.2 226.8a4.6 4.6 0 0 0 2.4 .7h.6M167.2 226.8l.3 .2"/>
<path d="M167.8 222l-1.2 2.1M167.8 222l.4 .2M168 221.9l-.2 .1M168 221.9l.4 .2M168.2 222.2l-1.3 2.1M168.4 222.1l-.2 .1M168.4 221.3l-.4 .6M168.4 221.3l.3 .2M168.5 221l-.1 .3M168.5 221l.3 .2M168.7 221.5l-.3 .6M168.7 221.8l-1.9 3.1"/>
<path d="M168.7 221.8h.1M168.8 221.8l-2 3.1M168.8 221.2l-.1 .3M169 220.2l.4-.2 .1 .6 1.3 .6M169 220.2l-.5 .8M169 220.2l.3 .2M169.3 220.4l-.5 .8M169.5 220.3l-.2 .1M169.6 220.7l1.4 .6M169.8 221.2a6.6 6.6 0 0 0 3.2 .9M169.8 221.2a.93 .93 0 0 0-1.1 .6M169.8 221.2h.1"/>
<path d="M169.8 221.2a.93 .93 0 0 0-1 .6M170.2 227.5l.1 .1M170.8 221.2l.1 .1M170.8 221.2h.1M170.9 221.3l.4 .1M170.9 221.3l.7 .3M171.3 221.4l.3 .2M171.5 221.4l1.5 .1M171.5 221.4h-.2M171.5 221.4l.3 .2M171.8 221.6h-.2M171.8 221.6l1.6 .1"/>
<path d="M172.2 226.8a.57 .57 0 0 1-.1 .6 .57 .57 0 0 1-.6 .2h-1.2M173 222.1l.4 .3M173 222.1h.1M173 222.1h.2M173 221.5l.4 .2M173.2 221.4l.3-.3 .2 .1-1.6 5.3 .1 .3M173.2 221.4l-.2 .1M173.2 221.4l.4 .2M173.6 221.6l-.2 .1M173.7 221.4l-.1 .2M174.7 226.3l.3 .2M174.8 226.1l-.1 .2"/>
<path d="M174.8 226.1l.3 .2M174.9 225.9l-.1 .2M174.9 225.9l.3 .2M175 225.1v.2M175 225.1l.3 .2M175 225.3l-.1 .6M175 225.3l.3 .2M175 226.5l-.3 .5M175.1 226.3l-.1 .2M175.2 226.1l-.1 .2M175.3 225.3v.2M175.3 225.5l-.1 .6"/>
<path d="M175.3 223l-.3 2.1M175.3 223l.4 .2M175.4 222.7l-.1 .3M175.4 222.7l.4 .2M175.5 225.8v-.1a.51 .51 0 0 0 0 .6 .51 .51 0 0 0 .6 .2M175.5 225.8l.2 .7M175.5 221.9v.2M175.5 221.9l.4 .2M175.5 222.1l-.1 .6M175.5 222.1l.4 .2M175.7 223.2l-.4 2.1M175.7 221.1l-.2 .8"/>
<path d="M175.7 221.1l.3 .2M175.8 222.9l-.1 .3M175.9 222.1v.2M175.9 222.3l-.1 .6M176 221.3l-.1 .8M176.1 222.5l-.6 3.3M176.4 220.8h-.1a.33 .33 0 0 0-.5-.1 .33 .33 0 0 0-.1 .4M176.4 220.8l.3 .2M176.7 221l-.4-.2-.3 .5M176.9 221.3a1.67 1.67 0 0 0-.8 1.2M176.9 221.3h.1M177 221.3a1.67 1.67 0 0 0-.9 1.2"/>
<path d="M178.2 220l-1.8 .8M178.2 220l.3 .2M178.5 220.2l-1.8 .8M178.7 220.2h-.2M182.3 221.6l.2 .2a.33 .33 0 0 1 .3 .3 .33 .33 0 0 1-.2 .3l-2.4 1.7a7.2 7.2 0 0 1-2.7 1.7l-2.9 1.2a.36 .36 0 0 1-.2-.4 .36 .36 0 0 1 .3-.3M182.4 221.8l.4 .2M182.8 222h.1"/>
<circle cx="100" cy="69.9" r="1.6"/>
<circle cx="115" cy="69.9" r="1.6"/>
<circle cx="92.5" cy="82.9" r="1.6"/>
<circle cx="100" cy="95.9" r="1.6"/>
<circle cx="107.5" cy="82.9" r="18.7"/>
<circle cx="107.5" cy="82.9" r="65"/>
<circle cx="107.5" cy="82.9" r="18.8"/>
<circle cx="107.5" cy="82.9" r="11.5"/>
<circle cx="115" cy="95.9" r="1.6"/>
<circle cx="122.5" cy="82.9" r="1.6"/>
</g>
<g fill="none" stroke="#000" stroke-width=".21">
<path d="M154.2 12h-132l38.6 31.1M177.4 13l-23.9 24M202 16l-85.1 60.3M153.5 37l-91.9 91.9M155.4 34.3l.8 .7-2.7 2zM161.8 21.6l1.8 4.4M169.9 32.6l1.2 4.6M58.5 40.6l2.3 2.5-2.9-1.7zM69 62.9l51.8 27M75.7 60.7l-3.7 3.1M91.5 74l2.7 2-3.2-1.1zM98.8 69.9h2.5"/>
<path d="M100 68.7v2.5M113.8 69.9h2.5M115 68.7v2.5M116.9 76.3l2.4-2.3 .6 .8zM116.9 76.3l-18.8 13.3M146.1 67.7l3.2-.8-2.9 1.7zM149.3 66.9l-41.8 16 60.2-12.3M167.6 69.7l.3 1.9M167.7 70.6l3.2-1.1 .2 1zM193.9 65.3l-26.2 5.3M89 86.4l2.5-2.2-1.7 2.8zM91.3 82.9h2.5"/>
<path d="M92.5 81.7v2.5M93.5 81.7l-37.5 44.8h-33.2M98.8 95.9h2.5M100 94.7v2.5M106.3 82.9h2.5M107.5 81.7v2.5M113.8 95.9h2.5M115 94.7v2.5M121.3 82.9h2.5M122.5 81.7v2.5M31.3 121.5l-1.8 4.4M34.5 139.5v32.3"/>
<path d="M49.9 129.7v42.1M56.9 135.7v36.1M65.8 147.1v23.5M82.4 156.2h50.2M85.5 155.7l3.3 .5-3.3 .5zM88.8 155.2v9.3M89.9 157.6v32.9M94.9 151.2l-1.7 4.4M126.3 156.2l3.3-.5v1zM126.3 155.2v9.3M33.5 165.4h17.4M33.5 164h17.4"/>
<path d="M34 160.7h1l-.5 3.3zM34.5 165.4l.5 3.3h-1zM46.1 164l-1.4 1.4M49.4 160.7h1l-.5 3.3zM49.9 165.4l.5 3.3h-1zM53.1 164.2h2.8M53.7 165.4h2.2M55.1 164l-.2 .1M56.4 160.9h1l-.5 3.3zM56.4 164.1h10.4M56.9 165.4l.5 3.3h-1zM59.2 164.2h7.6"/>
<path d="M59.6 164l-1.5 1.4M64.1 164l-1.5 1.4M65.2 160.8h1.1l-.5 3.3zM65.8 164.2l.5 3.3h-1.1zM68.6 164l-1.5 1.4M73 164l-1.4 1.4M77.5 164l-1.4 1.4M82 164l-1.4 1.4M86.5 164l-1.4 1.4M89.3 160.7h1.1l-.5 3.3zM89.9 165.5l.5 3.3h-1.1zM90.5 164.5l-.1 .1"/>
<path d="M95.5 164l-1.4 1.4M126.9 164l-1.5 1.5M131.4 164l-1.4 1.4M135.9 164l-1.4 1.4M140.4 164l-1.5 1.4M144.9 164l-1.5 1.4M149.4 164l-1.5 1.4M153.9 164l-1.5 1.4M158.4 164l-1.5 1.4M162.8 164l-1.4 1.4M167.3 164l-1.4 1.4M171.8 164l-1.4 1.4"/>
<path d="M39.9 199.7l-10.1 10M84.8 197.8l5.7 12M34.5 200.6l-4.4 4.4M39.2 209.7h16M43.3 200.8l-9 8.9M45.8 202.7l-6.5 6.5M47.6 205.5l-3.8 3.7M48.3 209.2h.1M49.3 209.2h5.9M53.7 205.9h1l-.5 3.3zM54.2 209.7l.5 3.3h-1zM54.2 202.9v27.2"/>
<path d="M85.3 210.6l3.2-.9-2.8 1.8zM86.2 204.8l2.7 5.8M90.1 208.9l2.7-1.9 .5 .9zM102 203.2l-19.2 9.2M152.5 236.8v6.3M170.8 236.8v6.3M20 258h98.8M27.8 253.8v38.2M46.9 253.8v38.2M49.3 246.3l.8 .7-2.6 2.2zM55.8 246h-5.5l-2.8 3.2M60.7 253.8v38.2"/>
<path d="M62.3 246.2l.8 .6-2.4 2.4zM67.9 246h-4.7l-2.5 3.2M85 253.8v17M118.8 243.1h86.2M20 270.8h98.8M20 262.3h98.8M20 279.3h54.6M20 275h54.6M118.8 266.5h-98.8M20 287.8h54.6M20 283.5h54.6M193.5 283.6h11.5"/>
<circle cx="162.7" cy="23.8" r="1.56"/>
<circle cx="170.5" cy="34.9" r="1.56"/>
<circle cx="163.5" cy="57.9" r="2.1"/>
<circle cx="73.8" cy="62.3" r="1.56"/>
<circle cx="30.4" cy="123.7" r="1.56"/>
<circle cx="94.1" cy="153.4" r="1.56"/>
<circle cx="126.3" cy="165.4" r=".96"/>
<circle cx="38.7" cy="209.2" r="9.6"/>
<circle cx="89.1" cy="211.5" r="21"/>
</g>
<g fill="none" stroke="#000" stroke-width=".35">
<path d="M20 5h185v287h-185zM185.1 76.6h2l-1 6.3zM186.1 70.2v12.7M29.6 92.5h2l-1 6.4zM30.6 86.2v12.7M20 236.8h185M38 236.8v17M74.6 236.8v55.2M100.6 236.8v34M118.8 236.8v51M152.5 236.8v6.3M170.8 236.8v6.3"/>
<path d="M20 253.8h185M21.9 241l6.8-.6v4.9l-6.8-.7zM27.8 253.8v38.2M46.9 253.8v38.2M47.5 246.2v3h3M50.5 243.7v3h3M57.7 249.2h3v3M60.7 253.8v38.2M63.2 243.7v3h3M74.5 258h44.3M85 253.8v17M118.8 243.1h86.2"/>
<path d="M193.5 243.1v10.7M74.6 270.8h44.2M74.6 275h130.4M118.8 266.5h86.2M193.5 275v17M20 287.8h173.5M193.5 283.6h11.5"/>
<circle cx="33.3" cy="242.8" r="2"/>
<circle cx="33.3" cy="242.8" r="3"/>
</g>
<path d="M121.9 78.5a15 15 0 0 0-25.1-6.1 15 15 0 0 0 6.6 25 15 15 0 0 0 18.7-17.8l-.2-1.1" fill="none" stroke="#000" stroke-width=".21" stroke-dasharray="15.2 1.3 1.3 1.3" stroke-dashoffset="-1.4" stroke-linecap="butt"/>
<path d="M105 82.9h-63.7M107.5 80.4v-63.7M107.5 85.4v63.8M110 82.9h63.8" fill="none" stroke="#000" stroke-width=".21" stroke-dasharray="15.2 1.3 1.3 1.3" stroke-dashoffset="4.3" stroke-linecap="butt"/>
<g fill="none" stroke="#000" stroke-width=".21" stroke-dasharray="15.2 1.3 1.3 1.3" stroke-linecap="butt">
<path d="M97.5 69.9h-.3M100 67.4v-.3M100 72.4v.4M102.5 69.9h.4M112.5 69.9h-.3M115 67.4v-.3M115 72.4v.4M117.5 69.9h.4M90 82.9h-.3M92.5 80.4v-.3M92.5 85.4v.4M95 82.9h.4"/>
<path d="M97.5 95.9h-.3M100 93.4v-.3M100 98.4v.4M102.5 95.9h.4M112.5 95.9h-.3M115 93.4v-.3M115 98.4v.4M117.5 95.9h.4M120 82.9h-.3M122.5 80.4v-.3M122.5 85.4v.4M125 82.9h.4"/>
</g>
<path d="M55.4 82.9h12.7M55.4 98.9h-12.7" fill="none" stroke="#000" stroke-width=".35" stroke-dasharray="6.3 1.3 1.3 1.3 1.3 1.3" stroke-dashoffset="3.2" stroke-linecap="butt"/>
<path d="M35 98.9h-6.4M55.4 82.9v6.4M55.4 92.5v6.4M181.8 82.9h6.3" fill="none" stroke="#000" stroke-width=".35" stroke-dasharray="6.3 1.3 1.3 1.3 1.3 1.3" stroke-linecap="butt"/>
<path d="M33.3 238.7v8" fill="none" stroke="#000" stroke-width=".21" stroke-dasharray="15.2 1.3 1.3 1.3" stroke-dashoffset="13.1" stroke-linecap="butt"/>
<path d="M37.1 242.8h-7.5" fill="none" stroke="#000" stroke-width=".21" stroke-dasharray="15.2 1.3 1.3 1.3" stroke-dashoffset="13.4" stroke-linecap="butt"/>
<path d="M28.7 242.8h-6.8" fill="none" stroke="#000" stroke-width=".21" stroke-dasharray="15.2 1.3 1.3 1.3" stroke-dashoffset="13.7" stroke-linecap="butt"/>
<g fill="#000">
<path d="M155.4 34.3l.8 .7-2.7 2zM91.5 74l2.7 2-3.2-1.1zM116.9 76.3l2.4-2.3 .6 .8zM146.1 67.7l3.2-.8-2.9 1.7zM167.7 70.6l3.2-1.1 .2 1z"/>
<path d="M89 86.4l.8 .6 1.7-2.8zM58.5 40.6l2.3 2.5-2.9-1.7zM85.5 155.7l3.3 .5-3.3 .5zM126.3 156.2l3.3-.5v1z"/>
<path d="M185.1 76.6h2l-1 6.3zM29.6 92.5h2l-1 6.4z"/>
<path d="M34.5 165.4l.5 3.3h-1zM34 160.7h1l-.5 3.3zM49.9 165.4l.5 3.3h-1zM49.4 160.7h1l-.5 3.3zM56.9 165.4l.5 3.3h-1zM56.4 160.9h1l-.5 3.3zM54.2 209.7l.5 3.3h-1zM53.7 205.9h1l-.5 3.3z"/>
<path d="M65.8 164.2l.5 3.3h-1.1zM65.2 160.8h1.1l-.5 3.3z"/>
<path d="M89.9 165.5l.5 3.3h-1.1zM89.3 160.7h1.1l-.5 3.3z"/>
<path d="M85.3 210.6l3.2-.9-2.8 1.8zM90.1 208.9l2.7-1.9 .5 .9z"/>
<path d="M49.3 246.3l.8 .7-2.6 2.2zM62.3 246.2l.8 .6-2.4 2.4z"/>
</g>
<text font-size="6.2" x="130.9" y="286.1">SP2025-0063-0048</text>
<g font-size="4.9">
<text x="180.8" y="241.9">294.88g</text>
<text x="148" y="252">CIF FR4</text>
<text x="122.6" y="259">Rotor 11kW Φ260x5 v5 FR iz dveh</text>
<text x="153.2" y="263.9">polovic</text>
</g>
<text font-size="4.8" x="141.1" y="241.4">1:2</text>
<g font-size="4.7">
<text x="22.7" y="11">Pockets geometry machined within tolerances +/- 0,03mm</text>
<text x="165.7" y="23.2" transform="rotate(-45 165.7 23.2)">260,00</text>
<text x="181.5" y="23.7" transform="rotate(-35 181.5 23.7)">G6 +0,03</text>
<text x="190.6" y="22.8" transform="rotate(-35 190.6 22.8)">+0,01</text>
<text x="173.6" y="34.8" transform="rotate(-35 173.6 34.8)">46,00</text>
<text x="155" y="59.8">A</text>
<text x="75.3" y="65" transform="rotate(28 75.3 65)">60,00</text>
<text x="175.7" y="68" transform="rotate(-12 175.7 68)">R122,95</text>
<text x="131.9" y="72.5" transform="rotate(-21 131.9 72.5)">R89,55</text>
<text x="187.2" y="73.7">B</text>
<text x="26.9" y="89.6">B</text>
<text x="22.8" y="125.4">6x</text>
<text x="33" y="125.4">6,40 THRU</text>
<text x="48.9" y="153" transform="rotate(-90 48.9 153)">2,90 ±0,05</text>
<text x="96.6" y="155.1">75,00 ±1,00</text>
<text x="55.9" y="159" transform="rotate(-90 55.9 159)">2,40 ±0,05</text>
<text x="64.7" y="157.4" transform="rotate(-90 64.7 157.4)">0,20</text>
<text x="33.5" y="162.8" transform="rotate(-90 33.5 162.8)">2,90 ±0,05</text>
<text x="94.8" y="170.9">SECTION B-B C</text>
<text x="61.5" y="184.4">DETAIL A</text>
<text x="25" y="191.1">DETAIL C</text>
<text x="58.9" y="188.9">SCALE 5 : 1</text>
<text x="88.8" y="189.3" transform="rotate(-90 88.8 189.3)">3,00 ±0,05</text>
<text x="22.6" y="195.6">SCALE 5 : 1</text>
<text x="92.3" y="206.7" transform="rotate(-26 92.3 206.7)">0,35</text>
<text x="53.2" y="228.8" transform="rotate(-90 53.2 228.8)">0,10</text>
</g>
<g font-size="3.5">
<text x="78.1" y="247">ISO 2768-mk</text>
<text x="102.5" y="250">ISO 1302</text>
</g>
<text font-size="3.2" x="23.8" y="251.4">ISO 128</text>
<g font-size="2.8">
<text x="41.2" y="240.2">Edge finish:</text>
<text x="50.7" y="245.4">+0,2</text>
<text x="63.6" y="245.4">-0,2</text>
<text x="119.6" y="241.5">Scale:</text>
<text x="153.9" y="241.5">Pos.</text>
<text x="172.2" y="241.8">Mass:</text>
<text x="119.6" y="246.1">Material:</text>
<text x="194.4" y="246">Qty.:</text>
<text x="89" y="257.3">Date</text>
<text x="105.6" y="257.3">Name</text>
<text x="119.7" y="257.6">Title:</text>
<text x="75.3" y="261.5">Drwn.</text>
<text x="85.3" y="261.4">13/02/2026</text>
<text x="75.3" y="269.9">Appr.</text>
<text x="75.3" y="265.7">Chkd.</text>
<text x="119.8" y="279">Drawing number:</text>
<text x="195.8" y="278.8">Page</text>
<text x="197.1" y="281.6">1/1</text>
<text x="196.7" y="287.4">Size</text>
<text x="21.2" y="290.9">Rev.</text>
<text x="29.2" y="290.9">Description</text>
<text x="50.1" y="290.9">Date</text>
<text x="63.8" y="290.9">Name</text>
<text x="197.4" y="290.2">A4</text>
</g>
<g font-size="2.5">
<text x="75.8" y="239.9">General tolerances:</text>
<text x="105.3" y="239.9">Surface</text>
<text x="57.3" y="240.2">ISO 13715</text>
<text x="103.9" y="242.3">finish [μm]</text>
<text x="105.2" y="244.8">acc. to:</text>
</g>
<text font-size="2.2" x="119.8" y="268.9">Note:</text>
<g font-size="1.4">
<text x="101.1" y="277.7">Matris d.o.o.</text>
<text x="101.1" y="279.6">Jelenčeva ulica 1</text>
<text x="101.1" y="281.5">4000 Kranj</text>
<text x="101.1" y="283.4">Slovenia-EU</text>
<text x="101.1" y="285.3">info@matris.eu</text>
</g>
</svg>
